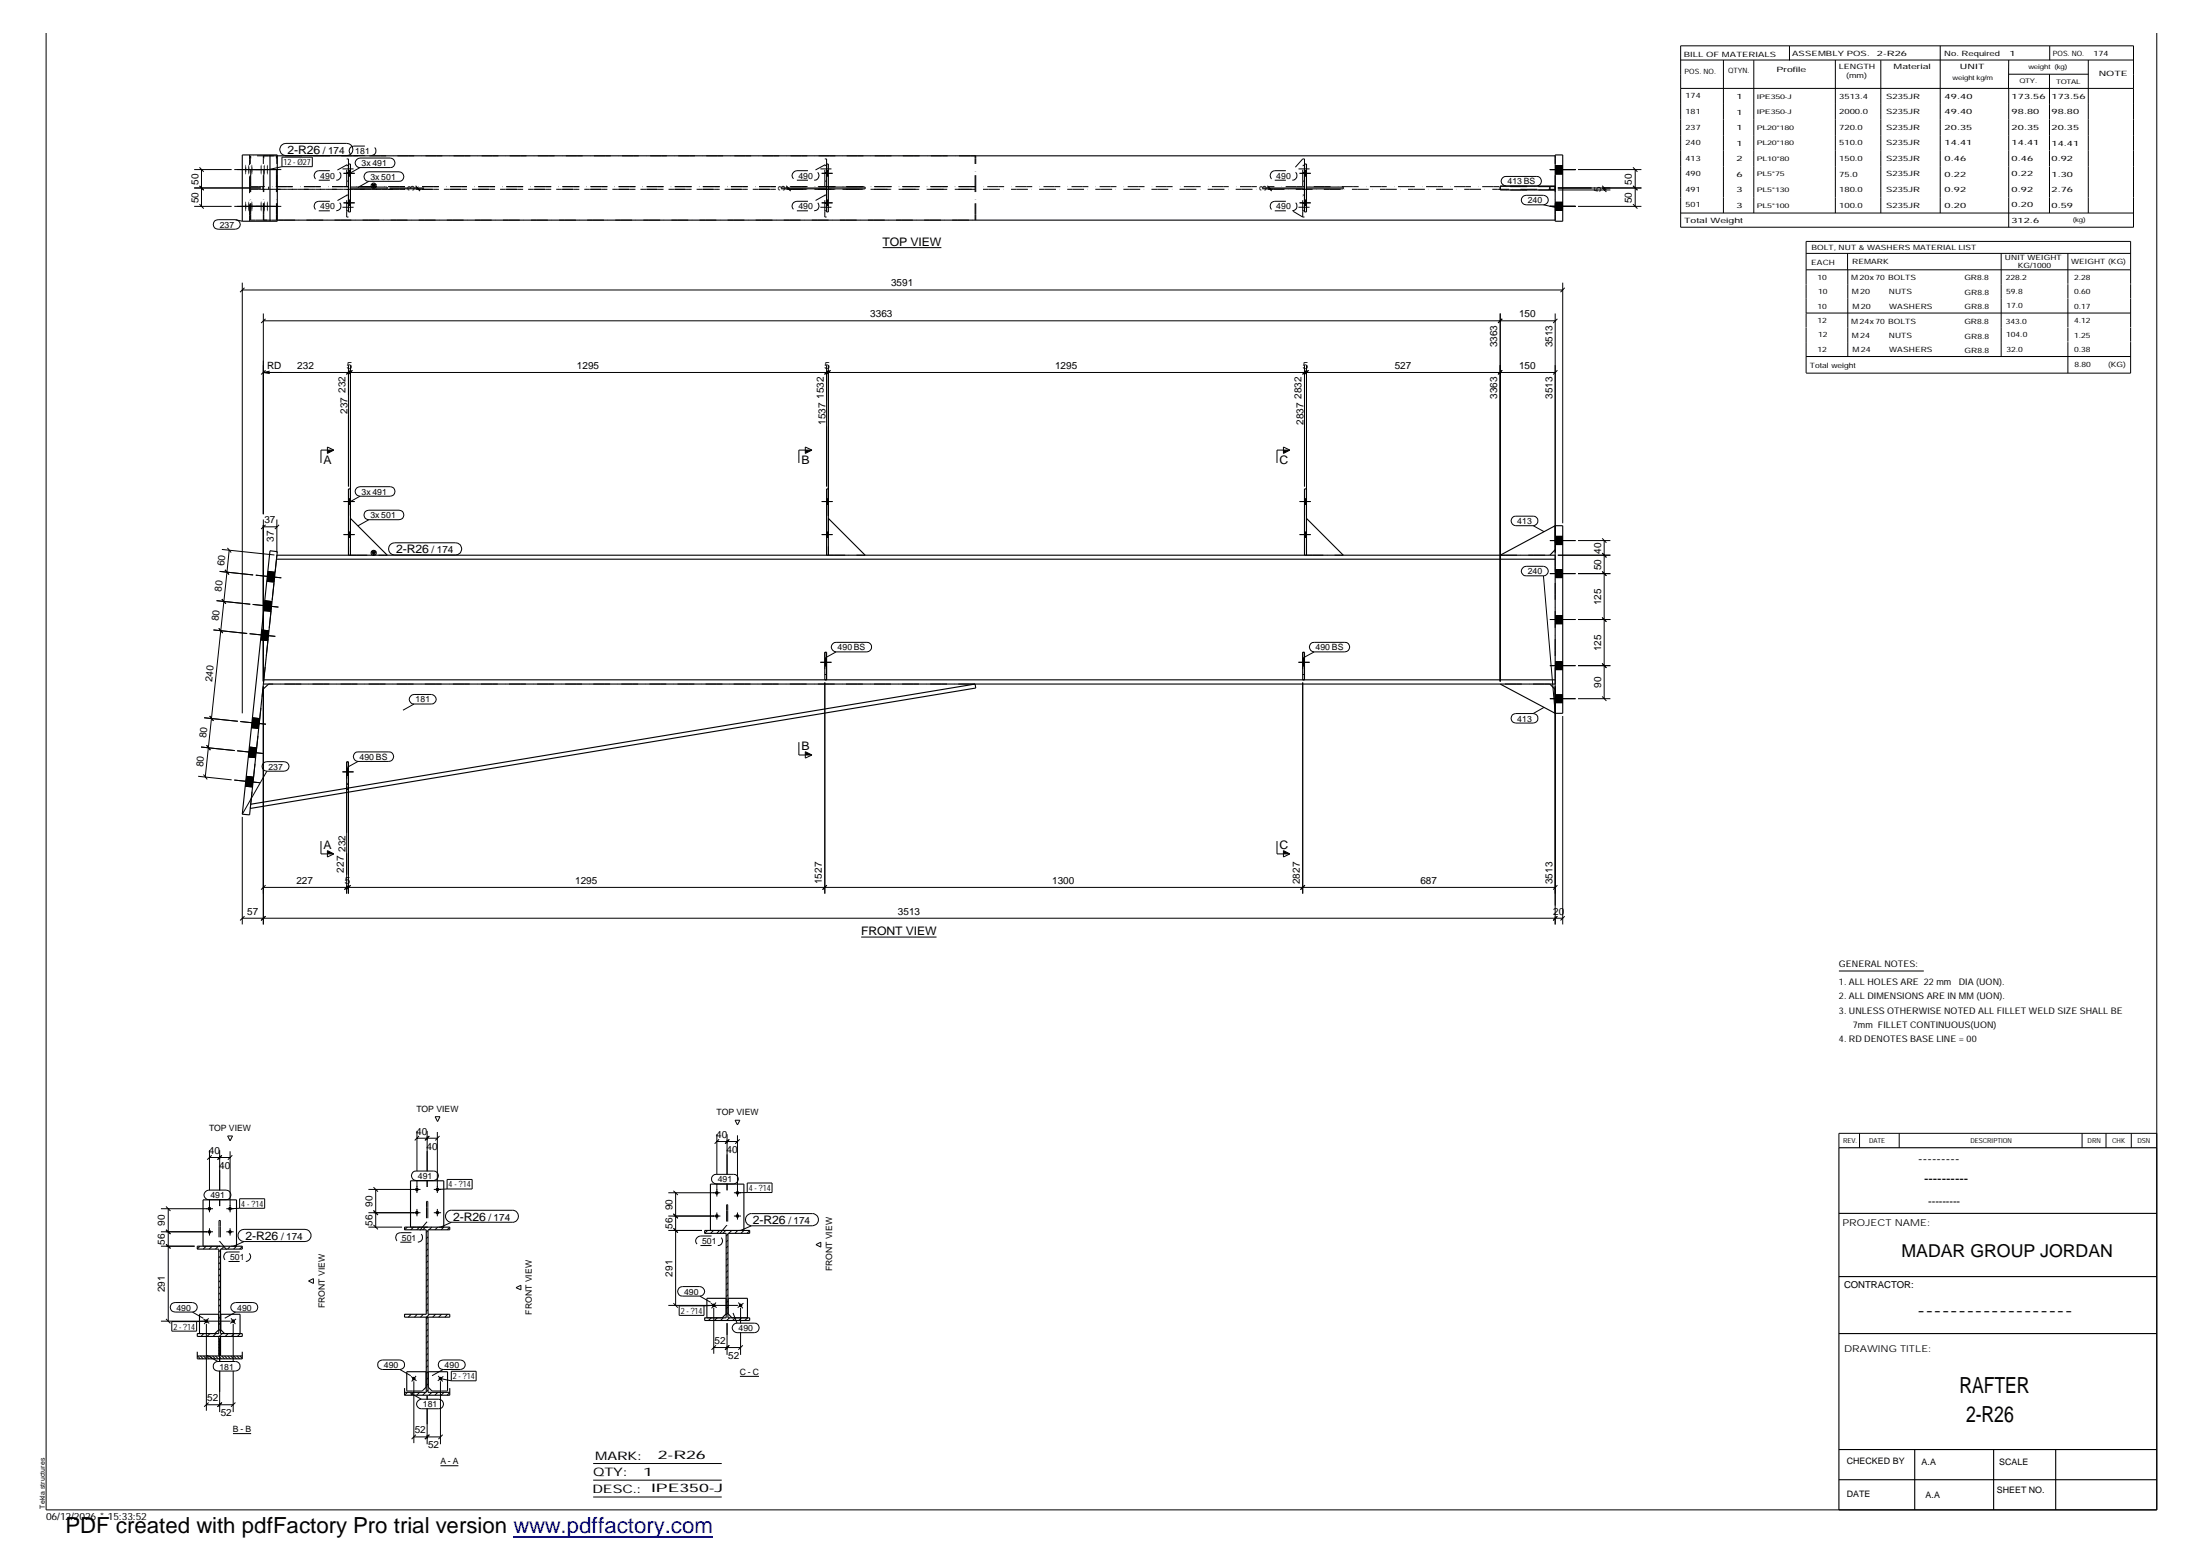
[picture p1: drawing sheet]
<svg xmlns="http://www.w3.org/2000/svg" width="420mm" height="297mm" viewBox="0 0 420 297" stroke-linecap="round" stroke-linejoin="round" font-family="sans-serif">
<g fill="none" stroke="#000" stroke-width=".19">
<path d="M321 8.7h86.5v34.7h-86.5zM321 11.5h86.5M321 16.9h86.5M329.1 11.5v29.2M334.9 11.5v29.2M341.8 8.8v2.7M350.5 11.5v29.2M359.2 11.5v29.2M370.5 8.7v32M383.6 11.5v5.4M383.6 14.2h15.3M383.6 16.9v26.5"/>
<path d="M391.4 14.2v26.5M391.5 8.8v2.7M398.8 11.5v29.2M411.9 6.3v281.9h-403.1v-281.9M37.1 39.4h7.1M37.1 32.4h7.1M37.1 35.9h12.7M38.1 35.5l.8 .8-.8-.8M38.1 31.9l.8 .9M38.1 39l.8 .8M38.5 32.4v7M44.7 39.4h9"/>
<path d="M44.7 32.4h9M53.8 27.7l.8-.3h11.6a1.16 1.16 0 0 1 1.2 1.1 1.16 1.16 0 0 1-1.2 1.2h-11.6a1.19 1.19 0 0 1-1.1-.7 1.19 1.19 0 0 1 .3-1.3zM53.8 30h5.8v1.8h-5.8zM53.8 31.8l-2.5 .6M65.6 38.7h2.1M65.6 33.1h2.1M66.5 38.2h.4M66.5 39.2h.4M66.5 32.6h.4M66.5 33.6h.4M68.1 30.5l.6-.3h5.8a.91 .91 0 0 1 .9 .9 .91 .91 0 0 1-.9 .9h-5.8a.88 .88 0 0 1-.8-.6 .88 .88 0 0 1 .2-.9zM68.7 32l-2.1 1.2"/>
<path d="M69.8 33.1l.6-.3h5.8a.91 .91 0 0 1 .9 .9 .91 .91 0 0 1-.9 .9h-5.8a.91 .91 0 0 1-.8-.5 .91 .91 0 0 1 .2-1zM70.4 34.6l-2.1 1.2M74.4 35.9h6.6M74.4 36.1h6.6M79.4 35.7l.8 .8M79.4 35.5l.8 .8M79.8 35.9v.2M149.2 35.9h8.5M149.2 36.1h8.5M150.2 35.7l.8 .8M150.2 35.5l.8 .8M150.6 35.9v.2"/>
<path d="M156.9 38.7h2.1M156.9 33.1h2.1M157.9 38.2h.3M157.9 39.2h.3M157.9 32.6h.3M157.9 33.6h.3M241.1 35.9h7.9M241.1 36.1h7.9M242.1 35.7l.8 .8M242.1 35.5l.8 .8M242.5 35.9v.2M248.2 38.7h2.1"/>
<path d="M248.2 33.1h2.1M249.1 38.2h.4M249.1 39.2h.4M249.1 32.6h.4M249.1 33.6h.4M287 33.9l.6-.2h5.9a.91 .91 0 0 1 .9 .9 .91 .91 0 0 1-.9 .9h-5.9a.91 .91 0 0 1-.8-.6 .91 .91 0 0 1 .2-1zM287.6 35.5h-1.1M290.8 37.5l.7-.2h3.3a.91 .91 0 0 1 .9 .9 .91 .91 0 0 1-.9 .9h-3.3a.91 .91 0 0 1-.9-.6 .91 .91 0 0 1 .2-1zM294.8 39.1l2.5 .6M296 39.4h4.9M296 32.4h4.9M297 38.6h1.4"/>
<path d="M297 33.2h1.4M297 31.6h1.4M297.5 35.9h16M297.5 36.3h10.1M301.4 39.4h12.1M301.4 32.4h12.1M306 35.8l.8 .8M306 35.5l.8 .8M306.4 35.9v.4M311.9 39l.8 .8M311.9 35.5l.8 .8-.8-.8M311.9 31.9l.8 .9"/>
<path d="M312.3 32.4v7M41 42.2l.7-.3h3.3a.91 .91 0 0 1 .9 .9 .91 .91 0 0 1-.9 1h-3.3a.93 .93 0 0 1-.9-.6 .93 .93 0 0 1 .2-1zM45 41.9l1.3 .3M46.3 55.4h252.1M46.3 54v82.2M46.7 54.9l-.9 .9M50.3 59.8v38.4M168.6 47.3h11.2M286.5 59.8v70.3M297 40.2h1.4M297 59.8v45.7M298.4 54v45.9"/>
<path d="M298.8 54.9l-.8 .9M321 40.7h86.5M344.9 51.5h62M344.9 48.4h62M344.9 59.8h62M352.8 48.4v3.1M352.9 51.5v16.6M382.2 48.4v19.7M394.9 48.4v5.8M394.9 54.3v8.2M406.9 54.2v-8.1h-62v25.1M406.9 54.3v8.2"/>
<path d="M50.3 61.2h246.7M50.3 71.1h246.7M50.3 71.1l1.2 .2M50.7 60.9l-.8 .8M50.7 70.7l-.8 .8M51.5 70.9l-1.2 .2M66.5 69.7v23.2M66.9 70.7l-.8 .8M66.9 69.7v28.8M67 70.7l-.8 .7M67.3 70.7l-.8 .8M157.9 69.7v23.2"/>
<path d="M158.2 69.7v28.8M158.2 70.7l-.8 .8M158.3 70.7l-.8 .7M158.6 70.7l-.8 .8 .8-.8M249.1 69.7v23.2M249.5 69.7v28.8M249.6 70.7l-.8 .8M249.9 70.7l-.8 .8 .8-.8M286.9 60.9l-.8 .8M286.9 70.7l-.8 .8M297.4 60.9l-.8 .8M297.4 70.7l-.8 .8"/>
<path d="M344.9 68.1h62M394.9 62.6v2.6M394.9 65.3v5.9M406.9 62.6v2.6M406.9 65.3v5.9h-62M50.3 99.2v30.9M52.9 99.2v6.3M62.5 85.3l1.3 .6-1.3 .7zM63.8 85.9h-2.5v2.5M65.6 95.7h2.1M66.5 95.2h.4M66.5 96.3h.4"/>
<path d="M68.1 93.2l.6-.3h5.8a.91 .91 0 0 1 .9 .9 .91 .91 0 0 1-.9 .9h-5.8a.91 .91 0 0 1-.8-.5 .91 .91 0 0 1 .2-1zM68.7 94.7l-2.1 1.2M69.8 97.6l.6-.2h5.8a.91 .91 0 0 1 .9 .9 .91 .91 0 0 1-.9 .9h-5.8a.93 .93 0 0 1-.8-.5 .93 .93 0 0 1 .2-1.1zM70.4 99.2l-2.1 1.2M153.8 85.3l1.3 .6-1.3 .7zM155.1 85.9h-2.5v2.5M156.9 95.7h2.1M157.9 95.2h.3M157.9 96.3h.3M245.1 85.3l1.2 .6-1.2 .7zM246.3 85.9h-2.4v2.5M248.2 95.7h2.1"/>
<path d="M249.1 95.2h.4M249.1 96.3h.4M288.8 98.8l.7-.3h3.3a.91 .91 0 0 1 .9 .9 .91 .91 0 0 1-.9 1h-3.3a.94 .94 0 0 1-.8-.6 .94 .94 0 0 1 .1-1zM41.4 114.7l6.4 .6M41.8 120l.7 .8M42 109.1l6.3 .7M42.4 104.9l10 1M42.4 114.4l.7 .9M43 108.8l.7 .9M43.4 104.6l.8 .9M43.8 105l-4.6 43.3M48.3 115.4l4.9 .5"/>
<path d="M48.9 109.8l4.8 .5M50.3 100.6h2.6M50.4 116.6l1.4 .1M50.5 114.7l1.4 .1M50.7 100.2l-.8 .8M51 111l1.4 .1M51.1 109.1l1.4 .1M53.3 100.2l-.8 .8M65.6 102.1h2.1M66.5 101.6h.4M66.5 102.6h.4M74.5 104l.9-.4h11.6a1.16 1.16 0 0 1 1.2 1.2 1.16 1.16 0 0 1-1.2 1.1h-11.6a1.16 1.16 0 0 1-1.1-.7 1.16 1.16 0 0 1 .2-1.2z"/>
<path d="M156.9 102.1h2.1M157.9 101.6h.3M157.9 102.6h.3M248.2 102.1h2.1M249.1 101.6h.4M249.1 102.6h.4M290.8 108.4l.7-.3h3.3a.91 .91 0 0 1 .9 .9 .91 .91 0 0 1-.9 .9h-3.3a.88 .88 0 0 1-.9-.5 .88 .88 0 0 1 .2-1zM292.8 100.4l2.1 1.1M294.8 109.9l2.2 26.3M296 103.2h4.9M296 109.5h4.9M296 118.3h4.9"/>
<path d="M297 104h1.4M297 102.4h1.4M297 110.3h1.4M297 108.7h1.4M297 119.1h1.4M297 117.5h1.4M297.5 106h10.1M301.4 103.2h6.2M301.4 109.5h6.2M301.4 118.3h6.2M306 117.9l.8 .8M306 109.1l.8 .8"/>
<path d="M306 105.6l.8 .8M306 102.8l.8 .8M306.4 103.2v30.2M39 137l6.4 .7M40 136.7l.8 .9M40.8 120.3l6.4 .6M45.9 137.7l4.9 .5M47.7 121l4.9 .5M48 138.9l1.4 .2M48.2 137l1.4 .2M49.8 122.2l1.4 .1M50 120.3l1.4 .1"/>
<path d="M50.3 131v45.5M78.4 132.9l.7-.3h3.3a.91 .91 0 0 1 .9 .9 .91 .91 0 0 1-.9 .9h-3.3a.88 .88 0 0 1-.9-.5 .88 .88 0 0 1 .2-1zM79.1 134.4l-2.1 1.2M156.7 126.4h2.1M157.5 127.1h.4M157.5 125.8h.4M157.5 130.3v40.3M159 122.9l.7-.3h5.9a.91 .91 0 0 1 .9 .9 .91 .91 0 0 1-.9 .9h-5.9a.92 .92 0 0 1-.9-.5 .92 .92 0 0 1 .2-1zM159.7 124.4l-2.1 1.2M248 126.4h2.1M248.8 127.1h.3M248.8 125.8h.3"/>
<path d="M248.8 130.3v40.3M250.3 122.9l.7-.3h5.8a.91 .91 0 0 1 1 .9 .91 .91 0 0 1-1 .9h-5.8a.94 .94 0 0 1-.8-.5 .94 .94 0 0 1 .1-1zM251 124.4l-2.1 1.2M288.8 136.5l.7-.3h3.3a.91 .91 0 0 1 .9 .9 .91 .91 0 0 1-.9 .9h-3.3a.93 .93 0 0 1-.8-.5 .93 .93 0 0 1 .1-1zM294.9 135l-2.1 1.2M296 127.1h4.9M296 133.4h4.9M297 127.8h1.4M297 126.3h1.4M297 134.1h1.4M297 132.6h1.4M297 131v45.5"/>
<path d="M298.4 136.7v39.8M301.4 127.1h6.2M301.4 133.4h6.2M306 133l.8 .8M306 126.6l.8 .9M37.8 148.2l6.4 .7M38.4 142.6l6.4 .7M38.9 147.9l.7 .9M39.5 142.3l.7 .9M44.7 148.9l4.9 .5M45.3 143.3l4.9 .5M46.3 155.9v20.6"/>
<path d="M46.8 150.1l1.4 .1M47 148.2l1.4 .2M47.4 144.5l1.4 .1M47.6 142.6l1.4 .2M50.3 145.7l.7-.3h3.3a.91 .91 0 0 1 .9 .9 .91 .91 0 0 1-.9 .9h-3.3a.91 .91 0 0 1-.9-.5 .91 .91 0 0 1 .2-1zM51 147.2l-4.7 8.2M65.4 147.3h2.1M66.2 148h.3M66.2 146.7h.3M66.2 150.1v20.5M66.5 150.1v20.5M67.7 143.8l.7-.3h5.9a.91 .91 0 0 1 .9 .9 .91 .91 0 0 1-.9 1h-5.9a.94 .94 0 0 1-.8-.6 .94 .94 0 0 1 .1-1z"/>
<path d="M68.4 145.4l-2.1 1.1M152.6 141.7v2.4h2.5M153.8 143.5l1.3 .6-1.3 .6zM46.3 175.3h252.1M46.7 174.9l-.9 .8M50.3 169.4h246.7M50.7 174.9l-.8 .8M50.7 169l-.8 .8M61.3 160.6v2.4h2.5M62.5 162.4l1.3 .6-1.3 .6zM66.6 169l-.8 .8M67 169l-.9 .8"/>
<path d="M157.9 169l-.8 .8M164.5 178.9h14.4M243.9 160.6v2.4h2.4M245.1 162.4l1.2 .6-1.2 .6zM249.2 169l-.8 .8M297.4 169l-.8 .8M297.4 174.9l-.8 .8M298.8 174.9l-.8 .8M351.2 185.4h16.2M40 219.6v7.6M42 219.6v7.6M43.5 216.9h.9l-.5 .9z"/>
<path d="M43.9 219.8v11.6M79.6 215.9v7.7M79.6 217.3h3.9M80 216.9l-.8 .8M81.6 215.9v7.7M82 216.9l-.8 .8M83.1 213.2h.9l-.4 .9zM83.5 216.1v11.6M83.9 216.9l-.8 .8M136.9 216.5v7.7M136.9 217.9h3.9M137.3 217.5l-.8 .8"/>
<path d="M138.9 216.5v7.7M139.2 217.6l-.7 .7M139.3 217.5l-.8 .8M140.4 213.9h.9l-.5 .8zM140.8 216.7v11.7M141.3 217.5l-.9 .8M355.1 216.4v2.7M362.7 216.4v2.7M397.6 216.4v2.7M402.2 216.4v2.7M407 216.4v2.7M411.9 216.4h-60.7v2.7"/>
<path d="M30.7 235.1h10M30.7 230.7h10M30.7 237.9h6.5M31.7 237.5l.9 .8M31.7 234.8l.9 .8M31.7 230.3l.9 .9M32.1 230.7v21.5M38.2 237.9l-.5 .5M39.2 227.5l.7-.3h3.3a.91 .91 0 0 1 .9 .9 .91 .91 0 0 1-.9 .9h-3.3a.88 .88 0 0 1-.9-.5 .88 .88 0 0 1 .2-1zM39.4 237.9l-.6 .5M40 229v2.4M40 234.5v1.4"/>
<path d="M40 221h3.9M40.4 220.5l-.8 .9M40.5 237.9l-.5 .5M41.7 237.9l-.6 .5M42 229v1.2M42.1 239.8l-.3 .3M42.1 238.6l-.3 .4M42.4 220.5l-.9 .9M42.8 237.9l-.5 .5M43.2 235.1h1.4M43.2 230.7h1.4M43.9 234.5v1.4"/>
<path d="M44 237.9l-.5 .5M44.4 220.5l-.9 .9M45.2 237.9l-.6 .5M45.8 228.8h4.7v1.9h-4.7zM45.8 230.7h-1.9M45.8 235l.8-.3h11.7a1.16 1.16 0 0 1 1.1 1.1 1.16 1.16 0 0 1-1.1 1.2h-11.7a1.15 1.15 0 0 1-1.1-.7 1.15 1.15 0 0 1 .3-1.3zM46.3 238l-.5 .4M46.6 237l-2.1 .9M70.4 231.5h9.9M70.4 227.1h9.9M70.4 234.3h6.4M71.3 233.8l.9 .9"/>
<path d="M71.3 231.1l.9 .8M71.3 226.6l.9 .9M71.8 227.1v7.2M77.8 234.3l-.5 .5M78.8 223.8l.7-.3h3.3a.91 .91 0 0 1 .9 1 .91 .91 0 0 1-.9 .9h-3.3a.94 .94 0 0 1-.8-.6 .94 .94 0 0 1 .1-1zM79 234.3l-.6 .5M79.6 225.3v2.4M79.6 230.8v1.4M80.1 234.3l-.5 .5M81.3 234.3l-.6 .5M81.6 225.3v1.3M81.7 239.6l-.3 .3"/>
<path d="M81.7 238.4l-.3 .4M81.7 237.3l-.3 .3M81.7 236.1l-.3 .4M81.7 234.9l-.3 .4M82.5 234.3l-.6 .5M82.8 231.5h1.4M82.8 227.1h1.4M83.5 230.8v1.4M83.6 234.3l-.5 .5M84.8 234.3l-.6 .5M85.3 231.5l.7-.5h11.8a1.14 1.14 0 0 1 1.2 1.2 1.14 1.14 0 0 1-1.2 1.1h-11.6a1.14 1.14 0 0 1-.9-1.8zM85.4 225.2h4.8v1.8h-4.8z"/>
<path d="M85.4 227l-1.9 .1M85.9 234.3l-.5 .5M86.2 233.3l-2 1M127.6 232.1h10M127.6 227.7h10M127.6 234.9h6.5M128.6 234.5l.9 .8M128.6 231.7l.9 .9M128.6 227.3l.9 .8M129 227.7v21.5M135.1 234.9l-.5 .5M136.1 224.4l.7-.2h3.3a.91 .91 0 0 1 .9 .9 .91 .91 0 0 1-.9 .9h-3.3a.92 .92 0 0 1-.9-.6 .92 .92 0 0 1 .2-1z"/>
<path d="M136.3 234.9l-.6 .5M136.9 226v2.4M136.9 231.5v1.3M137.4 234.9l-.5 .5M138.6 234.9l-.6 .5M138.9 226v1.2M139 239.1l-.3 .3M139 237.9l-.3 .3M139 236.8l-.3 .3M139 235.6l-.3 .4M139.7 234.9l-.5 .5M140.2 232.1h1.3"/>
<path d="M140.2 227.7h1.3M140.8 231.5v1.3M140.9 234.9l-.5 .5M142.1 234.9l-.6 .5M142.7 232l.6-.3h11.9a1.16 1.16 0 0 1 1.1 1.1 1.16 1.16 0 0 1-1.1 1.2h-11.7a1.16 1.16 0 0 1-1.1-.7 1.16 1.16 0 0 1 .3-1.3zM142.7 225.8h4.7v1.9h-4.7zM142.7 227.7h-1.9M143.2 234.9l-.5 .5M143.5 234l-2.1 .9M155.8 237.6l1-.5v1zM30.7 252.2h13.3M31.7 251.8l.9 .8"/>
<path d="M32.8 248.9l.6-.2h3.3a.91 .91 0 0 1 1 .9 .91 .91 0 0 1-1 .9h-3.3a.93 .93 0 0 1-.8-.6 .93 .93 0 0 1 .2-1zM32.8 252.3h4.7v1.8h-4.7zM36.7 250.5l2.1 1.2M37.7 258.9l.5 .5M37.8 254.6l-.1 .1M38.3 258.9l.5 .5M38.9 258.9l.5 .5M38.9 251.8l1.1 .8M38.9 254.6l-.5 .5M39.4 258.9l.6 .5M39.4 252.7v16.6M39.4 252.2l-1.9 .1"/>
<path d="M39.5 258.7l2.1 1.2M39.8 251.7l-.8 1.1M40 258.9l.6 .5M40.1 254.6l-.6 .5M40.6 258.9l.5 .5M41.1 258.9l.6 .5M41.2 254.6l-.5 .5M41.7 258.9l.6 .5M41.8 255.4l.3 .4M41.8 256l.3 .4M41.8 256.6l.3 .3M41.8 257.2l.3 .3"/>
<path d="M41.8 257.8l.3 .3M41.8 258.3l.3 .4M42 255.6v4.4M42 255.1l.1 .1M42.1 253.7l-.3 .3M42.1 252.5l-.3 .4M42.1 251.4l-.3 .3M42.1 250.2l-.3 .4M42.1 249l-.3 .4M42.1 247.9l-.3 .3M42.1 246.7l-.3 .4M42.1 245.6l-.3 .3"/>
<path d="M42.1 244.4l-.3 .4M42.1 243.2l-.3 .4M42.1 242.1l-.3 .3M42.1 240.9l-.3 .4M42.3 258.9l.6 .5M42.4 254.6l-.5 .5M42.9 258.9l.5 .5M43.5 258.9l.5 .5M43.6 254.6l-.6 .5M44.1 258.9l.5 .5M44.1 251.7l.9 1.1M44.4 248.9l.6-.2h3.3a.91 .91 0 0 1 .9 .9 .91 .91 0 0 1-.9 .9h-3.3a.91 .91 0 0 1-.9-.6 .91 .91 0 0 1 .3-1z"/>
<path d="M44.5 252.7v7.3M44.6 258.9l.6 .5M44.7 254.6l-.5 .5M45 250.5l-2.1 1.2M45.1 251.8l-1.1 .8M45.2 258.9l.6 .5M45.8 258.9l.5 .4M45.9 254.6l-.6 .5M58.9 244.5l1-.4v.9zM72.4 259.9l.6-.3h3.4a.91 .91 0 0 1 .9 .9 .91 .91 0 0 1-.9 .9h-3.4a.91 .91 0 0 1-.8-.5 .91 .91 0 0 1 .2-1zM77.4 250.9l-.1 .1M78.5 250.9l-.5 .5"/>
<path d="M79.7 250.9l-.5 .5M80.9 250.9l-.6 .5M81.7 250l-.3 .3M81.7 248.9l-.3 .3M81.7 247.7l-.3 .4M81.7 246.5l-.3 .4M81.7 245.4l-.3 .3M81.7 244.2l-.3 .3M81.7 243.1l-.3 .3M81.7 241.9l-.3 .4M81.7 240.7l-.3 .4M81.7 259.6l-.3 .3"/>
<path d="M81.7 258.4l-.3 .3M81.7 257.2l-.3 .4M81.7 256.1l-.3 .3M81.7 254.9l-.3 .4M81.7 253.8l-.3 .3M81.7 252.6l-.3 .3M81.7 251.4l-.3 .4M82 250.9l-.6 .5M83.2 250.9l-.6 .5M83.9 259.9l.7-.3h3.3a.91 .91 0 0 1 1 .9 .91 .91 0 0 1-1 .9h-3.3a.93 .93 0 0 1-.8-.5 .93 .93 0 0 1 .1-1zM84.3 250.9l-.5 .5M85.5 250.9l-.5 .5"/>
<path d="M98.6 245.8l.9-.5v.9zM127.6 249.2h13.3M128.6 248.8l.9 .8M129.7 245.9l.6-.3h3.3a.91 .91 0 0 1 1 .9 .91 .91 0 0 1-1 .9h-3.3a.91 .91 0 0 1-.8-.5 .91 .91 0 0 1 .2-1zM129.7 249.3h4.8v1.8h-4.8zM133.6 247.4l2.1 1.2M134.7 251.6l-.1 .1M135.8 248.8l1.1 .8M135.8 251.6l-.5 .5M136.3 257.2h5.1M136.3 249.7v8.7M136.3 249.2l-1.8 .1"/>
<path d="M136.7 248.7l-.8 1.1M136.7 256.8l-.8 .9M137 251.6l-.6 .5M138.1 251.6l-.5 .5M138.9 252.6v6M139 250.6l-.3 .4M139 249.5l-.3 .3M139 248.4l-.3 .3M139 247.2l-.3 .3M139 246l-.3 .4M139 244.9l-.3 .3M139 243.7l-.3 .3"/>
<path d="M139 242.6l-.3 .3M139 241.4l-.3 .4M139 240.2l-.3 .4M139.3 256.8l-.8 .9M139.3 251.6l-.5 .5M140 250.6l.8 2M140.1 252.8l.7-.2h3.3a.91 .91 0 0 1 .9 .9 .91 .91 0 0 1-.9 .9h-3.3a.92 .92 0 0 1-.9-.6 .92 .92 0 0 1 .2-1zM140.5 251.6l-.6 .5M141 248.7l.9 1.1M141.4 249.7v2.9M141.4 254.3v4.3M141.6 251.6l-.5 .5"/>
<path d="M141.9 256.8l-.9 .9M142 248.8l-1.1 .8M142.8 251.6l-.6 .5M39.4 268.2h5.1M39.8 267.7l-.8 .8M41 260.2l.6-.3h3.4a.91 .91 0 0 1 .8 .9 .91 .91 0 0 1-.8 .9h-3.4a.91 .91 0 0 1-.8-.5 .91 .91 0 0 1 .2-1zM42 261.7v7.9M42.4 267.7l-.9 .8M44.5 273.7h3.5M44.5 261.7v7.9M45 267.7l-.9 .8M76.4 261.4l2 1.2"/>
<path d="M77.8 265.8l-.5 .5M78.4 266l2.1 1.1M78.5 262.7l1 .9M79 265.8l-.6 .5M79 274.3h5.1M79 263.7v11.8M79.4 273.9l-.8 .8M79.5 262.7l-.9 1M79.8 267.4l.7-.3h3.3a.91 .91 0 0 1 .9 .9 .91 .91 0 0 1-.9 .9h-3.3a.88 .88 0 0 1-.9-.5 .88 .88 0 0 1 .2-1zM80.1 265.8l-.5 .5M81.3 265.8l-.6 .5M81.6 266.4v.8"/>
<path d="M81.6 268.9v6.8M81.7 265.3l-.3 .4M81.7 264.2l-.3 .3M81.7 263l-.3 .4M81.7 261.9l-.3 .3M81.7 260.7l-.3 .4M82 273.9l-.8 .8M82.5 265.8l-.6 .5M83.6 265.8l-.5 .5M83.7 262.7l.8 1M84.1 263.7v12M84.1 263.2l2.1 .4"/>
<path d="M84.1 279.8h3.4M84.5 273.9l-.8 .8M84.6 261.4l-2.1 1.2M84.7 262.7l-1.1 .9M84.8 265.8l-.6 .5M85.9 265.8l-.5 .5M86.2 261.8h4.7v1.8h-4.7zM113.3 279.4h24.5M141.3 262.7h3.6M113.3 282.6h24.5M113.3 285.8h24.5"/>
</g>
<g fill="#000">
<path d="M71 35.2h.8l-.4 .7zM62.5 85.9h1.3l-1.3 .7zM153.8 85.9h1.3l-1.3 .7zM245.1 85.9h1.2l-1.2 .7zM71 105.3h.8l-.4 .7zM153.8 143.5l1.3 .6h-1.3zM62.5 162.4l1.3 .6h-1.3zM245.1 162.4l1.2 .6h-1.2z"/>
<path d="M46.9 31.4l.1 .6-.1 1.3-.1-.5z" fill-rule="evenodd"/>
<path d="M46.9 38.5l.1 .6-.1 1.3-.1-.6z" fill-rule="evenodd"/>
<path d="M47.5 31.4l.1 .6-.1 1.3z" fill-rule="evenodd"/>
<path d="M47.5 38.5l.1 .6-.1 1.3z" fill-rule="evenodd"/>
<path d="M48.1 31.4l.1 .6-.1 1.3z" fill-rule="evenodd"/>
<path d="M48 38.5l.2 .6-.1 1.3z" fill-rule="evenodd"/>
<path d="M49.9 31.4v1.9z" fill-rule="evenodd"/>
<path d="M49.9 38.5v1.9z" fill-rule="evenodd"/>
<path d="M50.5 31.4v1.9z" fill-rule="evenodd"/>
<path d="M50.4 38.5l.1 .2v1.7z" fill-rule="evenodd"/>
<path d="M51.1 31.4v1.9z" fill-rule="evenodd"/>
<path d="M51 38.5l.1 .2v1.7z" fill-rule="evenodd"/>
<path d="M66.5 38.2h.4v1h-.4z" fill-rule="evenodd"/>
<path d="M66.5 38.2h.4v1h-.4z" fill-rule="evenodd"/>
<path d="M66.5 32.6h.4v1h-.4z" fill-rule="evenodd"/>
<path d="M66.5 32.6h.4v1h-.4z" fill-rule="evenodd"/>
<path d="M157.9 38.2h.3v1h-.3z" fill-rule="evenodd"/>
<path d="M157.9 38.2h.3v1h-.3z" fill-rule="evenodd"/>
<path d="M157.9 32.6h.3v1h-.3z" fill-rule="evenodd"/>
<path d="M157.9 32.6h.3v1h-.3z" fill-rule="evenodd"/>
<path d="M249.1 38.2h.4v1h-.4z" fill-rule="evenodd"/>
<path d="M249.1 38.2h.4v1h-.4z" fill-rule="evenodd"/>
<path d="M249.1 32.6h.4v1h-.4z" fill-rule="evenodd"/>
<path d="M249.1 32.6h.4v1h-.4z" fill-rule="evenodd"/>
<path d="M297 31.6h1.4v1.6h-1.4z" fill-rule="evenodd"/>
<path d="M297 31.6h1.4v1.6h-1.4z" fill-rule="evenodd"/>
<path d="M297 31.6h1.4v1.6h-1.4z" fill-rule="evenodd"/>
<path d="M297 31.6h1.4v1.6h-1.4z" fill-rule="evenodd"/>
<path d="M297 31.6h1.4v1.6h-1.4z" fill-rule="evenodd"/>
<path d="M297 38.6h1.4v1.6h-1.4z" fill-rule="evenodd"/>
<path d="M297 38.6h1.4v1.6h-1.4z" fill-rule="evenodd"/>
<path d="M297 38.6h1.4v1.6h-1.4z" fill-rule="evenodd"/>
<path d="M297 38.6h1.4v1.6h-1.4z" fill-rule="evenodd"/>
<path d="M297 38.6h1.4v1.6h-1.4z" fill-rule="evenodd"/>
<path d="M66.5 95.2h.4v1.1h-.4z" fill-rule="evenodd"/>
<path d="M66.5 95.2h.4v1.1h-.4z" fill-rule="evenodd"/>
<path d="M157.9 95.2h.3v1.1h-.3z" fill-rule="evenodd"/>
<path d="M157.9 95.2h.3v1.1h-.3z" fill-rule="evenodd"/>
<path d="M249.1 95.2h.4v1.1h-.4z" fill-rule="evenodd"/>
<path d="M249.1 95.2h.4v1.1h-.4z" fill-rule="evenodd"/>
<path d="M50.5 114.7l1.4 .1-.1 1.9-1.4-.1z" fill-rule="evenodd"/>
<path d="M50.5 114.7l1.4 .1-.1 1.9-1.4-.1z" fill-rule="evenodd"/>
<path d="M51.1 109.1l1.4 .1-.1 1.9-1.4-.1z" fill-rule="evenodd"/>
<path d="M51.1 109.1l1.4 .1-.1 1.9-1.4-.1z" fill-rule="evenodd"/>
<path d="M66.5 101.6h.4v1h-.4z" fill-rule="evenodd"/>
<path d="M66.5 101.6h.4v1h-.4z" fill-rule="evenodd"/>
<path d="M157.9 101.6h.3v1h-.3z" fill-rule="evenodd"/>
<path d="M157.9 101.6h.3v1h-.3z" fill-rule="evenodd"/>
<path d="M249.1 101.6h.4v1h-.4z" fill-rule="evenodd"/>
<path d="M249.1 101.6h.4v1h-.4z" fill-rule="evenodd"/>
<path d="M297 102.4h1.4v1.6h-1.4z" fill-rule="evenodd"/>
<path d="M297 102.4h1.4v1.6h-1.4z" fill-rule="evenodd"/>
<path d="M297 108.7h1.4v1.6h-1.4z" fill-rule="evenodd"/>
<path d="M297 108.7h1.4v1.6h-1.4z" fill-rule="evenodd"/>
<path d="M297 117.5h1.4v1.6h-1.4z" fill-rule="evenodd"/>
<path d="M297 117.5h1.4v1.6h-1.4z" fill-rule="evenodd"/>
<path d="M48.2 137l1.4 .2-.2 1.9-1.4-.2z" fill-rule="evenodd"/>
<path d="M48.2 137l1.4 .2-.2 1.9-1.4-.2z" fill-rule="evenodd"/>
<path d="M50 120.3l1.4 .1-.2 1.9-1.4-.1z" fill-rule="evenodd"/>
<path d="M50 120.3l1.4 .1-.2 1.9-1.4-.1z" fill-rule="evenodd"/>
<path d="M157.5 125.8h.4v1.3h-.4z" fill-rule="evenodd"/>
<path d="M248.8 125.8h.3v1.3h-.3z" fill-rule="evenodd"/>
<path d="M297 126.3h1.4v1.5h-1.4z" fill-rule="evenodd"/>
<path d="M297 126.3h1.4v1.5h-1.4z" fill-rule="evenodd"/>
<path d="M297 132.6h1.4v1.5h-1.4z" fill-rule="evenodd"/>
<path d="M297 132.6h1.4v1.5h-1.4z" fill-rule="evenodd"/>
<path d="M47 148.2l1.4 .2-.2 1.8-1.4-.1z" fill-rule="evenodd"/>
<path d="M47 148.2l1.4 .2-.2 1.8-1.4-.1z" fill-rule="evenodd"/>
<path d="M47.6 142.6l1.4 .2-.2 1.8-1.4-.1z" fill-rule="evenodd"/>
<path d="M47.6 142.6l1.4 .2-.2 1.8-1.4-.1z" fill-rule="evenodd"/>
<path d="M66.2 146.7h.3v1.3h-.3z" fill-rule="evenodd"/>
<path d="M79.4 231.3l.4-.1a.34 .34 0 0 1 .1 .5 .34 .34 0 0 1-.5 .1 .34 .34 0 0 1 0-.5z" fill-rule="evenodd"/>
<path d="M79.4 226.8a.36 .36 0 0 1 .5 .1 .36 .36 0 0 1-.1 .5h-.3l-.2-.2z" fill-rule="evenodd"/>
<path d="M83.4 231.2h.3a.36 .36 0 0 1 .1 .5 .36 .36 0 0 1-.5 0 .36 .36 0 0 1 .1-.5z" fill-rule="evenodd"/>
<path d="M83.3 226.8a.36 .36 0 0 1 .5 .1 .36 .36 0 0 1-.1 .5h-.3l-.2-.2z" fill-rule="evenodd"/>
<circle cx="40" cy="235.2" r=".35"/>
<circle cx="40" cy="230.7" r=".36"/>
<circle cx="43.9" cy="235.2" r=".34"/>
<circle cx="43.9" cy="230.7" r=".36"/>
<circle cx="136.9" cy="227.7" r=".35"/>
<circle cx="136.9" cy="232.1" r=".36"/>
<circle cx="140.8" cy="227.7" r=".35"/>
<circle cx="140.8" cy="232.1" r=".36"/>
<circle cx="39.4" cy="252.2" r=".34"/>
<circle cx="44.5" cy="252.2" r=".35"/>
<circle cx="136.3" cy="249.2" r=".34"/>
<circle cx="141.4" cy="249.2" r=".35"/>
<circle cx="79" cy="263.2" r=".33"/>
<circle cx="84.1" cy="263.2" r=".34"/>
</g>
<g fill="none" stroke="#000" stroke-width=".19" stroke-dasharray="2.1 2.1" stroke-linecap="butt">
<path d="M60.9 34.4h3.3M60.9 32.6h3.3M60.9 32.6a.91 .91 0 0 0-.9 .9 .91 .91 0 0 0 .9 .9M60.9 38.4h3.3M60.9 38.4a.91 .91 0 0 0-.9 .9 .91 .91 0 0 0 .9 .9M64.2 34.4a.91 .91 0 0 0 .9-.9 .91 .91 0 0 0-.9-.9M66.3 31.4l-2.1 1.2M66.3 37.2l-2.1 1.2M66.5 38.8h-.3M66.5 32.9h-.3M66.5 31.6h-.3M67.5 39.6h-2.1"/>
<path d="M67.5 32.2h-2.1M67.6 29.7h3.3M67.6 27.9h3.3M67.6 27.9a.91 .91 0 0 0-.9 .9 .91 .91 0 0 0 .9 .9M70.9 29.7a.91 .91 0 0 0 .9-.9 .91 .91 0 0 0-.9-.9M152.2 34.4h3.3M152.2 32.6h3.3M152.2 32.6a.91 .91 0 0 0-.9 .9 .91 .91 0 0 0 .9 .9M152.2 38.4h3.3M152.2 38.4a.91 .91 0 0 0-.9 .9 .91 .91 0 0 0 .9 .9M155.5 34.4a.91 .91 0 0 0 .9-.9 .91 .91 0 0 0-.9-.9M157.6 31.4l-2.1 1.2"/>
<path d="M157.6 37.2l-2.1 1.2M157.9 38.8h-.4M157.9 32.9h-.4M157.9 31.6h-.4M158.8 39.6h-2.1M158.8 32.2h-2.1M243.5 34.4h3.3M243.5 32.6h3.3M243.5 32.6a.91 .91 0 0 0-.9 .9 .91 .91 0 0 0 .9 .9M243.5 38.4h3.3M243.5 38.4a.91 .91 0 0 0-.9 .9 .91 .91 0 0 0 .9 .9M246.8 34.4a.91 .91 0 0 0 .9-.9 .91 .91 0 0 0-.9-.9"/>
<path d="M248.8 30.3l-2 2.3M249.1 38.8h-.3M249.1 32.9h-.3M249.1 31.6h-.3M250.1 39.6h-2.1M250.1 32.2h-2.1M60.9 40.2h3.3M64.2 40.2a.91 .91 0 0 0 .9-.9 .91 .91 0 0 0-.9-.9M66.5 40.2h-.3M152.2 40.2h3.3M155.5 40.2a.91 .91 0 0 0 .9-.9 .91 .91 0 0 0-.9-.9M157.9 40.2h-.4"/>
<path d="M243.5 40.2h3.3M246.8 40.2a.91 .91 0 0 0 .9-.9 .91 .91 0 0 0-.9-.9M248.8 41.4l-2-1.2M249.1 40.2h-.3M157.9 127.1h-.4M157.9 125.8h-.4M158.8 126.4h-2.1M249.1 127.1h-.3M249.1 125.8h-.3M250.1 126.4h-2.1M66.5 148h-.3M66.5 146.7h-.3"/>
<path d="M67.5 147.3h-2.1M41.9 236.9l1.7 2.1M43.6 239h3.3M43.6 239a.91 .91 0 0 0-.9 .9 .91 .91 0 0 0 .9 .9M76.5 237.1h3.3M76.5 235.3h3.3M76.5 235.3a.91 .91 0 0 0-.9 .9 .91 .91 0 0 0 .9 .9M79.8 237.1a.91 .91 0 0 0 .9-.9 .91 .91 0 0 0-.9-.9M81.5 233.2l-1.7 2.1M133.8 237.8h3.3M133.8 236h3.3M133.8 236a.91 .91 0 0 0-1 .9 .91 .91 0 0 0 1 .9"/>
<path d="M137.1 237.8a.91 .91 0 0 0 .9-.9 .91 .91 0 0 0-.9-.9M138.8 233.9l-1.7 2.1M43.6 240.8h3.3M46.9 240.8a.91 .91 0 0 0 1-.9 .91 .91 0 0 0-1-.9"/>
</g>
<g fill="none" stroke="#000" stroke-width=".21">
<path d="M46.3 29.6h6.7v12.6h-6.7zM51.6 29.6v12.6M53 29.7h244M66.5 31.3h.4v9.2h-.4zM66.9 35.7h7.1v.4h-7.1M71 35.2h.8l-.4 .7zM157.9 31.3h.3v9.2h-.3zM158.2 35.7h7v.4h-7M249.1 31.3h.4v9.2h-.4zM249.5 35.7h7v.4h-7M297 29.6h1.4v12.6h-1.4zM297 35.5h-10.5v.8h10.5"/>
<path d="M53 42h244M66.9 99l7.1 7M158.2 99l7 7M249.5 99l7 7M51.6 105.1l1.4 .2-5.3 50.3-1.4-.2zM52.8 106.8h244.2M52.9 106h244.1M66.5 106v-12.7h.4v12.7M71 105.3h.8l-.4 .7zM157.9 106v-12.7h.3v12.7M249.1 106v-12.7h.4v12.7M297 104.9l-1 1.1"/>
<path d="M297 100.4l-10.5 5.6M297 100.4h1.4v35.8h-1.4M297 100.4v35.8M50.3 130.6h246.7M50.4 129.8h246.6M51.3 130.6l-1.1 1M157.5 129.8v-5.3h.4v5.3M248.8 129.8v-5.3h.3v5.3M286.5 130.6l10.5 5.6M296 130.6l1 1M47.9 153.5l138.3-22.9 .2 .7-138.6 23M66.5 150.4v-5h-.3v5.1"/>
<path d="M351.2 219.1h60.7v69.1h-60.7zM37.7 237.9h8.6v.5h-4.2v16.2h4.2v.5h-8.6v-.5h4.1v-16.2h-4.1zM38.8 237.9v-8.8h6.4v8.8M77.3 234.3h8.6v.5h-4.2v16.1h4.2v.5h-8.6v-.5h4.1v-16.1h-4.1zM78.4 234.3v-8.9h6.4v8.9M134.6 234.9h8.6v.5h-4.2v16.2h4.2v.5h-8.6v-.5h4.1v-16.2h-4.1zM135.7 234.9v-8.9h6.4v8.9M351.2 231.6h60.7M37.7 258v1.4h8.6v-1.4M41.8 255.1v3.8h-4.1M41.8 250.9h-3.7v3.7M41.8 253.9l-.8 .7"/>
<path d="M42.1 255.1v3.8h4.2M42.9 254.6l-.7-.7v-3h3.6v3.7M81.4 251.4v14.4h-4.1M81.7 251.4v14.4h4.2M138.7 247.8h-3.7v3.8M138.7 250.8l-.8 .8M139.8 251.6l-.7-.8v-3h3.6v3.8M351.2 254.6h60.7M351.2 243.7h60.7M77.3 265v1.3h8.6v-1.3M77.7 265.4v-3.5h3.7v2.9l-.6 .6M82.3 265.4l-.5-.6v-2.9h3.7v3.5"/>
<path d="M351.2 276.7h60.7M365.7 276.7v11.5M380.7 276.7v11.5M392.6 276.7v11.5M351.2 282.5h60.7"/>
<circle cx="71.4" cy="35.5" r=".49"/>
<circle cx="71.4" cy="105.5" r=".49"/>
</g>
<g fill="none" stroke="#000" stroke-width=".19" stroke-dasharray="1.1 0 2.1 .7 0 1.4" stroke-linecap="butt">
<path d="M47.9 35.6v-5.9M50.2 35.6v.5M50.3 29.7h2.7M50.4 36.1h26.9M50.4 35.6v-5.9M51.3 36.1v-.5M52.8 35.6v-5.9M66.2 37.2h.3M66.2 36.2h.3M66.2 35.6v-5.3M66.2 30.3h.3M66.2 34.6h.3"/>
<path d="M66.5 36.2v5.2M66.5 30.3v5.3M66.5 35.6h-.3M66.9 36.1v-.4M77.3 35.6h-26.9M77.3 35.6h-29.4M77.3 36.1h-29.4M79.4 36.1h68.8M148.2 35.6h-68.8M148.2 36.1h-68.8M150.2 36.1h89.8M157.5 37.2h.4"/>
<path d="M157.5 36.2h.4M157.5 35.6v-5.3M157.5 30.3h.4M157.5 34.6h.4M157.9 36.2v5.2M157.9 30.3v5.3M157.9 35.6h-.4M158.2 36.1v-.4M186.2 35.6h-36M186.2 36.1h-36M186.4 29.7h-138.6M240 35.6h-89.8"/>
<path d="M242.1 36.1h54.9M248.8 37.2h.3M248.8 36.2h.3M248.8 35.6v-5.3M248.8 30.3h.3M248.8 34.6h.3M249.1 36.2v5.2M249.1 30.3v5.3M249.1 35.6h-.3M249.5 36.1v-.4M286.5 36.3v-.8M296 36.3v-.8"/>
<path d="M297 35.6h-54.9M297 35.5h-10.5M297 35.5v.8M297 36.3h-10.5M47.7 42.2v-12.6M47.8 42h138.6M47.8 42v-12.3M47.9 42v-5.9M50.3 42v-12.3M50.4 42v-5.9M52.8 42v-5.9M52.9 42v-12.3"/>
<path d="M53 42h-2.7M66.2 41.4v-5.2M66.5 41.4h-.3M157.5 41.4v-5.2M157.9 41.4h-.4M186.2 42v-12.3M186.4 42v-12.3M248.8 41.4v-5.2M249.1 41.4h-.3M297 42v-12.3M66.9 99v7M158.2 99v7"/>
<path d="M249.5 99v7M52.9 106l-2.6 24.6M66.5 106h.4M66.9 106h7.1M157.9 106h.3M158.2 106h7M249.1 106h.4M249.5 106h7M286.5 106h9.5M297 100.4v4.5M157.5 128.8h.4M157.5 124.5v5.3"/>
<path d="M157.5 129.8h.4M157.9 129.8h-.4M157.9 129.8v-5.3M157.9 124.5h-.4M186.2 130.6h-134.9M248.8 128.8h.3M248.8 124.5v5.3M248.8 129.8h.3M249.1 129.8h-.3M249.1 129.8v-5.3M249.1 124.5h-.3M296 130.6h-9.5"/>
<path d="M297 130.6v-24.6M297 131.6v4.6M47.8 154.3l2.4-22.7M66.2 149.7h.3M66.2 150.7v-.2M66.2 145.4v5.3M66.2 150.7h.3M66.5 150.4v.3M66.5 150.7h-.3M66.5 150.7v-5.3M66.5 145.4h-.3M38.8 237.9h6.4"/>
<path d="M41.8 233v4.9M42.1 233h-.3M42.1 233v4.9M42.1 237.9h-.3M78.4 234.3h6.4M81.4 229.3v5M81.7 229.3h-.3M81.7 229.3v5M81.7 234.3h-.3M135.7 234.9h6.4M138.8 230v4.9M139 230h-.2"/>
<path d="M139 230v4.9M139 234.9h-.2M38.1 254.6h2.9M45.8 254.6h-2.9M135 251.6h2.9M142.7 251.6h-2.9M77.7 265.5h2.9M77.7 265.5v-.1M80.6 265.5l.2-.1M82.5 265.5l-.2-.1M85.5 265.5h-3M85.5 265.5v-.1"/>
</g>
<path d="M98 293.3h38.2" fill="none" stroke="#00f" stroke-width=".3"/>
<g font-size="4.2">
<text x="374.2" y="265.9">RAFTER</text>
<text x="375.5" y="271.4">2-R26</text>
<text x="12.5" y="292.7">PDF created with pdfFactory Pro trial version www.pdffactory.com</text>
</g>
<text font-size="3.4" x="363.1" y="239.9">MADAR GROUP JORDAN</text>
<g font-size="2.5">
<text x="366.3" y="222.1">---------</text>
<text x="367.5" y="225.9">----------</text>
<text x="366.1" y="250.9">-------------------</text>
</g>
<g font-size="2.2">
<text x="54.9" y="29.4">2-R26</text>
<text x="168.6" y="46.9">TOP VIEW</text>
<text x="61.8" y="88.5">A</text>
<text x="153.1" y="88.5">B</text>
<text x="244.4" y="88.5">C</text>
<text x="75.7" y="105.6">2-R26</text>
<text x="153.1" y="143.2">B</text>
<text x="61.8" y="162.1">A</text>
<text x="244.4" y="162.1">C</text>
<text x="164.5" y="178.5">FRONT VIEW</text>
<text x="86.5" y="233">2-R26</text>
<text x="143.8" y="233.7">2-R26</text>
<text x="46.9" y="236.7">2-R26</text>
<text x="113.3" y="281.8">QTY:</text>
<text x="113.7" y="278.6">MARK:</text>
<text x="122.9" y="281.8">1</text>
<text x="125.6" y="278.6">2-R26</text>
<text x="113.2" y="285">DESC.:</text>
<text x="124.3" y="284.9">IPE350-J</text>
</g>
<text font-size="2.1" x="368.3" y="230.1">---------</text>
<g font-size="1.9">
<text x="61.7" y="29.4">/ 174</text>
<text x="37.9" y="35.2" transform="rotate(-90 37.9 35.2)">50</text>
<text x="311.7" y="35.2" transform="rotate(-90 311.7 35.2)">50</text>
<text x="37.9" y="38.8" transform="rotate(-90 37.9 38.8)">50</text>
<text x="79.2" y="36.5" transform="rotate(-90 79.2 36.5)">3</text>
<text x="149.9" y="36.5" transform="rotate(-90 149.9 36.5)">3</text>
<text x="241.9" y="36.5" transform="rotate(-90 241.9 36.5)">3</text>
<text x="305.8" y="36.6" transform="rotate(-90 305.8 36.6)">5</text>
<text x="311.7" y="38.8" transform="rotate(-90 311.7 38.8)">50</text>
<text x="170.2" y="54.7">3591</text>
<text x="166.2" y="60.6">3363</text>
<text x="290.1" y="60.6">150</text>
<text x="51" y="70.5">RD</text>
<text x="56.8" y="70.4">232</text>
<text x="66.2" y="70.4">5</text>
<text x="110.2" y="70.4">1295</text>
<text x="157.5" y="70.4">5</text>
<text x="201.5" y="70.4">1295</text>
<text x="248.8" y="70.4">5</text>
<text x="266.4" y="70.4">527</text>
<text x="286" y="66.3" transform="rotate(-90 286 66.3)">3363</text>
<text x="290.1" y="70.4">150</text>
<text x="296.5" y="66.3" transform="rotate(-90 296.5 66.3)">3513</text>
<text x="66" y="75" transform="rotate(-90 66 75)">232</text>
<text x="157.3" y="76.1" transform="rotate(-90 157.3 76.1)">1532</text>
<text x="248.6" y="76.1" transform="rotate(-90 248.6 76.1)">2832</text>
<text x="286" y="76.1" transform="rotate(-90 286 76.1)">3363</text>
<text x="296.5" y="76.1" transform="rotate(-90 296.5 76.1)">3513</text>
<text x="66.4" y="79" transform="rotate(-90 66.4 79)">237</text>
<text x="157.6" y="81.1" transform="rotate(-90 157.6 81.1)">1537</text>
<text x="249" y="81.1" transform="rotate(-90 249 81.1)">2837</text>
<text x="50.5" y="99.9">37</text>
<text x="52.3" y="103.4" transform="rotate(-90 52.3 103.4)">37</text>
<text x="82.4" y="105.6">/ 174</text>
<text x="305.8" y="105.7" transform="rotate(-90 305.8 105.7)">40</text>
<text x="42.3" y="113" transform="rotate(-84 42.3 113)">80</text>
<text x="42.8" y="108.1" transform="rotate(-84 42.8 108.1)">60</text>
<text x="305.8" y="108.8" transform="rotate(-90 305.8 108.8)">50</text>
<text x="41.7" y="118.6" transform="rotate(-84 41.7 118.6)">80</text>
<text x="305.8" y="115.5" transform="rotate(-90 305.8 115.5)">125</text>
<text x="305.8" y="124.3" transform="rotate(-90 305.8 124.3)">125</text>
<text x="40.5" y="130.3" transform="rotate(-84 40.5 130.3)">240</text>
<text x="305.8" y="131.3" transform="rotate(-90 305.8 131.3)">90</text>
<text x="39.4" y="140.9" transform="rotate(-84 39.4 140.9)">80</text>
<text x="38.8" y="146.5" transform="rotate(-84 38.8 146.5)">80</text>
<text x="65.7" y="166.6" transform="rotate(-90 65.7 166.6)">227</text>
<text x="66" y="162.6" transform="rotate(-90 66 162.6)">232</text>
<text x="56.6" y="168.7">227</text>
<text x="65.8" y="168.7">5</text>
<text x="109.9" y="168.7">1295</text>
<text x="157" y="168.8" transform="rotate(-90 157 168.8)">1527</text>
<text x="201" y="168.7">1300</text>
<text x="248.2" y="168.8" transform="rotate(-90 248.2 168.8)">2827</text>
<text x="271.3" y="168.7">687</text>
<text x="296.5" y="168.8" transform="rotate(-90 296.5 168.8)">3513</text>
<text x="47.2" y="174.7">57</text>
<text x="171.5" y="174.7">3513</text>
<text x="296.6" y="174.7">20</text>
<text x="39.9" y="220.3">40</text>
<text x="79.5" y="216.6">40</text>
<text x="81.4" y="219.4">40</text>
<text x="136.8" y="217.3">40</text>
<text x="138.8" y="220.1">40</text>
<text x="41.9" y="223.1">40</text>
<text x="71.1" y="234" transform="rotate(-90 71.1 234)">56</text>
<text x="71.1" y="230.4" transform="rotate(-90 71.1 230.4)">90</text>
<text x="93.3" y="233">/ 174</text>
<text x="128.4" y="231" transform="rotate(-90 128.4 231)">90</text>
<text x="150.6" y="233.7">/ 174</text>
<text x="31.5" y="237.6" transform="rotate(-90 31.5 237.6)">56</text>
<text x="31.5" y="234" transform="rotate(-90 31.5 234)">90</text>
<text x="53.7" y="236.7">/ 174</text>
<text x="128.4" y="234.6" transform="rotate(-90 128.4 234.6)">56</text>
<text x="128.4" y="243.7" transform="rotate(-90 128.4 243.7)">291</text>
<text x="31.5" y="246.7" transform="rotate(-90 31.5 246.7)">291</text>
<text x="136.5" y="256.6">52</text>
<text x="139.1" y="259.4">52</text>
<text x="39.6" y="267.5">52</text>
<text x="42.2" y="270.3">52</text>
<text x="79.2" y="273.6">52</text>
<text x="81.7" y="276.5">52</text>
<text x="8.8" y="290.2">06/12/2026 * 15:33:52</text>
</g>
<g font-size="1.8">
<text x="351.9" y="234.1">PROJECT NAME:</text>
<text x="352.2" y="245.8">CONTRACTOR:</text>
<text x="352.2" y="258.1">DRAWING TITLE:</text>
</g>
<g font-size="1.7">
<text x="67.9" y="29.4">181</text>
<text x="54.1" y="31.5">12- Ø27</text>
<text x="61.2" y="34.1">490</text>
<text x="69" y="31.7">3x 491</text>
<text x="70.7" y="34.3">3x 501</text>
<text x="152.5" y="34.1">490</text>
<text x="243.8" y="34.1">490</text>
<text x="287.9" y="35.2">413 BS</text>
<text x="61.2" y="39.9">490</text>
<text x="152.5" y="39.9">490</text>
<text x="243.8" y="39.9">490</text>
<text x="291.8" y="38.8">240</text>
<text x="42" y="43.5">237</text>
<text x="69" y="94.4">3x 491</text>
<text x="70.7" y="98.9">3x 501</text>
<text x="289.8" y="100.1">413</text>
<text x="291.8" y="109.6">240</text>
<text x="160" y="124.1">490 BS</text>
<text x="251.2" y="124.1">490 BS</text>
<text x="79.4" y="134.1">181</text>
<text x="289.8" y="137.7">413</text>
<text x="51.3" y="146.9">237</text>
<text x="68.7" y="145.1">490 BS</text>
<text x="351.2" y="184.6">GENERAL NOTES:</text>
<text x="351.2" y="190.8">2. ALL DIMENSIONS ARE IN MM(UON).</text>
<text x="351.2" y="188.1">1. ALL HOLES ARE 22mm</text>
<text x="374.1" y="188.1">DIA (UON).</text>
<text x="351.2" y="193.5">3. UNLESS OTHERWISE NOTED ALL FILLET WELD SIZE SHALL BE</text>
<text x="353.9" y="196.2">7mm FILLET CONTINUOUS(UON)</text>
<text x="351.2" y="198.9">4. RD DENOTES BASE LINE = 00</text>
<text x="39.9" y="215.9">TOP VIEW</text>
<text x="79.5" y="212.3">TOP VIEW</text>
<text x="136.9" y="212.9">TOP VIEW</text>
<text x="79.8" y="225.1">491</text>
<text x="85.7" y="226.7">4- ?14</text>
<text x="137.1" y="225.7">491</text>
<text x="143" y="227.4">4- ?14</text>
<text x="40.2" y="228.7">491</text>
<text x="46.1" y="230.4">4- ?14</text>
<text x="76.8" y="236.8">501</text>
<text x="134.1" y="237.5">501</text>
<text x="43.9" y="240.5">501</text>
<text x="158.9" y="242.7" transform="rotate(-90 158.9 242.7)">FRONT VIEW</text>
<text x="33.7" y="250.2">490</text>
<text x="45.3" y="250.2">490</text>
<text x="62" y="249.7" transform="rotate(-90 62 249.7)">FRONT VIEW</text>
<text x="101.6" y="250.9" transform="rotate(-90 101.6 250.9)">FRONT VIEW</text>
<text x="130" y="250.8">2- ?14</text>
<text x="130.6" y="247.1">490</text>
<text x="33.1" y="253.8">2- ?14</text>
<text x="141.1" y="254.1">490</text>
<text x="41.9" y="261.4">181</text>
<text x="73.3" y="261.1">490</text>
<text x="84.9" y="261.1">490</text>
<text x="86.5" y="263.3">2- ?14</text>
<text x="141.3" y="262.4">C - C</text>
<text x="80.8" y="268.6">181</text>
<text x="44.5" y="273.3">B - B</text>
<text x="84.1" y="279.4">A - A</text>
<text x="352.7" y="279.5">CHECKED BY</text>
<text x="367" y="279.6">A.A</text>
<text x="381.8" y="279.7">SCALE</text>
<text x="352.7" y="285.7">DATE</text>
<text x="367.7" y="285.9">A.A</text>
<text x="381.3" y="285.1">SHEET NO.</text>
</g>
<g font-size="1.4">
<text x="321.6" y="10.9">BILL OF MATERIALS</text>
<text x="342.3" y="10.7">ASSEMBLY POS.</text>
<text x="358.4" y="10.7">2-R26</text>
<text x="371.3" y="10.6">No. Required</text>
<text x="383.8" y="10.6">1</text>
<text x="392" y="10.6">POS. NO.</text>
<text x="399.8" y="10.7">174</text>
<text x="321.7" y="14">POS. NO.</text>
<text x="330" y="14">QTYN.</text>
<text x="339.3" y="13.8">Profile</text>
<text x="351.2" y="13.2">LENGTH</text>
<text x="352.6" y="15">(mm)</text>
<text x="361.7" y="13.2">Material</text>
<text x="374.3" y="13.2">UNIT</text>
<text x="400.8" y="14.4">NOTE</text>
<text x="321.9" y="18.8">174</text>
<text x="321.9" y="21.7">181</text>
<text x="331.6" y="18.9">1</text>
<text x="331.6" y="21.9">1</text>
<text x="351.2" y="18.8">3513.4</text>
<text x="351.2" y="21.8">2000.0</text>
<text x="360.2" y="18.8">S235JR</text>
<text x="360.2" y="21.8">S235JR</text>
<text x="371.4" y="18.9">49.40</text>
<text x="371.4" y="21.8">49.40</text>
<text x="384.2" y="18.8">173.56</text>
<text x="384.2" y="21.8">98.80</text>
<text x="391.8" y="18.9">173.56</text>
<text x="391.8" y="21.8">98.80</text>
<text x="321.9" y="24.8">237</text>
<text x="321.9" y="27.7">240</text>
<text x="331.6" y="24.8">1</text>
<text x="331.6" y="27.8">1</text>
<text x="351.2" y="24.8">720.0</text>
<text x="351.2" y="27.8">510.0</text>
<text x="360.2" y="24.8">S235JR</text>
<text x="360.2" y="27.8">S235JR</text>
<text x="371.4" y="24.8">20.35</text>
<text x="371.4" y="27.8">14.41</text>
<text x="384.2" y="24.8">20.35</text>
<text x="384.2" y="27.7">14.41</text>
<text x="391.8" y="24.8">20.35</text>
<text x="391.8" y="27.8">14.41</text>
<text x="321.9" y="30.7">413</text>
<text x="321.9" y="33.6">490</text>
<text x="331.6" y="30.8">2</text>
<text x="331.6" y="33.8">6</text>
<text x="351.2" y="30.7">150.0</text>
<text x="351.2" y="33.7">75.0</text>
<text x="360.2" y="30.7">S235JR</text>
<text x="360.2" y="33.7">S235JR</text>
<text x="371.4" y="30.8">0.46</text>
<text x="371.4" y="33.7">0.22</text>
<text x="384.2" y="30.7">0.46</text>
<text x="384.2" y="33.7">0.22</text>
<text x="391.8" y="30.8">0.92</text>
<text x="391.8" y="33.7">1.30</text>
<text x="321.9" y="36.6">491</text>
<text x="321.9" y="39.6">501</text>
<text x="331.6" y="36.7">3</text>
<text x="331.6" y="39.7">3</text>
<text x="351.2" y="36.7">180.0</text>
<text x="351.2" y="39.7">100.0</text>
<text x="360.2" y="36.6">S235JR</text>
<text x="360.2" y="39.7">S235JR</text>
<text x="371.4" y="36.7">0.92</text>
<text x="371.4" y="39.7">0.20</text>
<text x="384.2" y="36.6">0.92</text>
<text x="384.2" y="39.6">0.20</text>
<text x="391.8" y="36.7">2.76</text>
<text x="391.8" y="39.7">0.59</text>
<text x="321.6" y="42.7">Total Weight</text>
<text x="345.9" y="47.7">BOLT, NUT &amp; WASHERS MATERIAL LIST</text>
<text x="384.1" y="42.6">312.6</text>
<text x="345.9" y="50.5">EACH</text>
<text x="347.1" y="53.4">10</text>
<text x="353.5" y="53.5">M20x70 BOLTS</text>
<text x="353.7" y="50.5">REMARK</text>
<text x="375.2" y="53.5">GR8.8</text>
<text x="382.9" y="49.6">UNIT WEIGHT</text>
<text x="383.1" y="53.5">228.2</text>
<text x="385.4" y="51.2">KG/1000</text>
<text x="395.6" y="50.4">WEIGHT (KG)</text>
<text x="396.1" y="53.4">2.28</text>
<text x="347.1" y="59">10</text>
<text x="347.2" y="56.1">10</text>
<text x="353.7" y="56.2">M20</text>
<text x="353.8" y="59">M20</text>
<text x="360.7" y="56.2">NUTS</text>
<text x="360.8" y="59">WASHERS</text>
<text x="375.2" y="56.3">GR8.8</text>
<text x="375.2" y="59.1">GR8.8</text>
<text x="383.2" y="56.1">59.8</text>
<text x="383.2" y="58.9">17.0</text>
<text x="396.1" y="56.2">0.60</text>
<text x="396.1" y="59">0.17</text>
<text x="347.1" y="61.7">12</text>
<text x="347.2" y="64.4">12</text>
<text x="353.5" y="61.8">M24x70 BOLTS</text>
<text x="353.7" y="64.5">M24</text>
<text x="360.7" y="64.5">NUTS</text>
<text x="375.2" y="61.8">GR8.8</text>
<text x="375.2" y="64.6">GR8.8</text>
<text x="383.1" y="61.8">343.0</text>
<text x="383.2" y="64.4">104.0</text>
<text x="396.1" y="61.7">4.12</text>
<text x="396.1" y="64.5">1.25</text>
<text x="345.7" y="70.2">Total weight</text>
<text x="347.1" y="67.3">12</text>
<text x="353.8" y="67.3">M24</text>
<text x="360.8" y="67.3">WASHERS</text>
<text x="375.2" y="67.4">GR8.8</text>
<text x="383.2" y="67.2">32.0</text>
<text x="396.1" y="67.2">0.38</text>
<text x="396.2" y="70.1">8.80</text>
<text x="402.6" y="70">(KG)</text>
</g>
<g font-size="1.3">
<text x="352" y="218.3">REV.</text>
<text x="357" y="218.2">DATE</text>
<text x="376.3" y="218.2">DESCRIPTION</text>
<text x="398.7" y="218.2">DRN</text>
<text x="403.4" y="218.2">CHK</text>
<text x="408.2" y="218.3">DSN</text>
<text x="8.6" y="288" transform="rotate(-90 8.6 288)">Tekla structures</text>
</g>
<g font-size="1.2">
<text x="372.9" y="15.2">weight kg/m</text>
<text x="385.7" y="15.9">QTY.</text>
<text x="387.4" y="13.2">weight (kg)</text>
<text x="392.7" y="15.9">TOTAL</text>
<text x="335.5" y="18.8">IPE350-J</text>
<text x="335.5" y="21.8">IPE350-J</text>
<text x="335.5" y="24.8">PL20*180</text>
<text x="335.5" y="27.8">PL20*180</text>
<text x="335.5" y="30.7">PL10*80</text>
<text x="335.5" y="33.7">PL5*75</text>
<text x="335.5" y="36.7">PL5*130</text>
<text x="335.5" y="39.7">PL5*100</text>
<text x="395.9" y="42.4">(kg)</text>
</g>
</svg>
